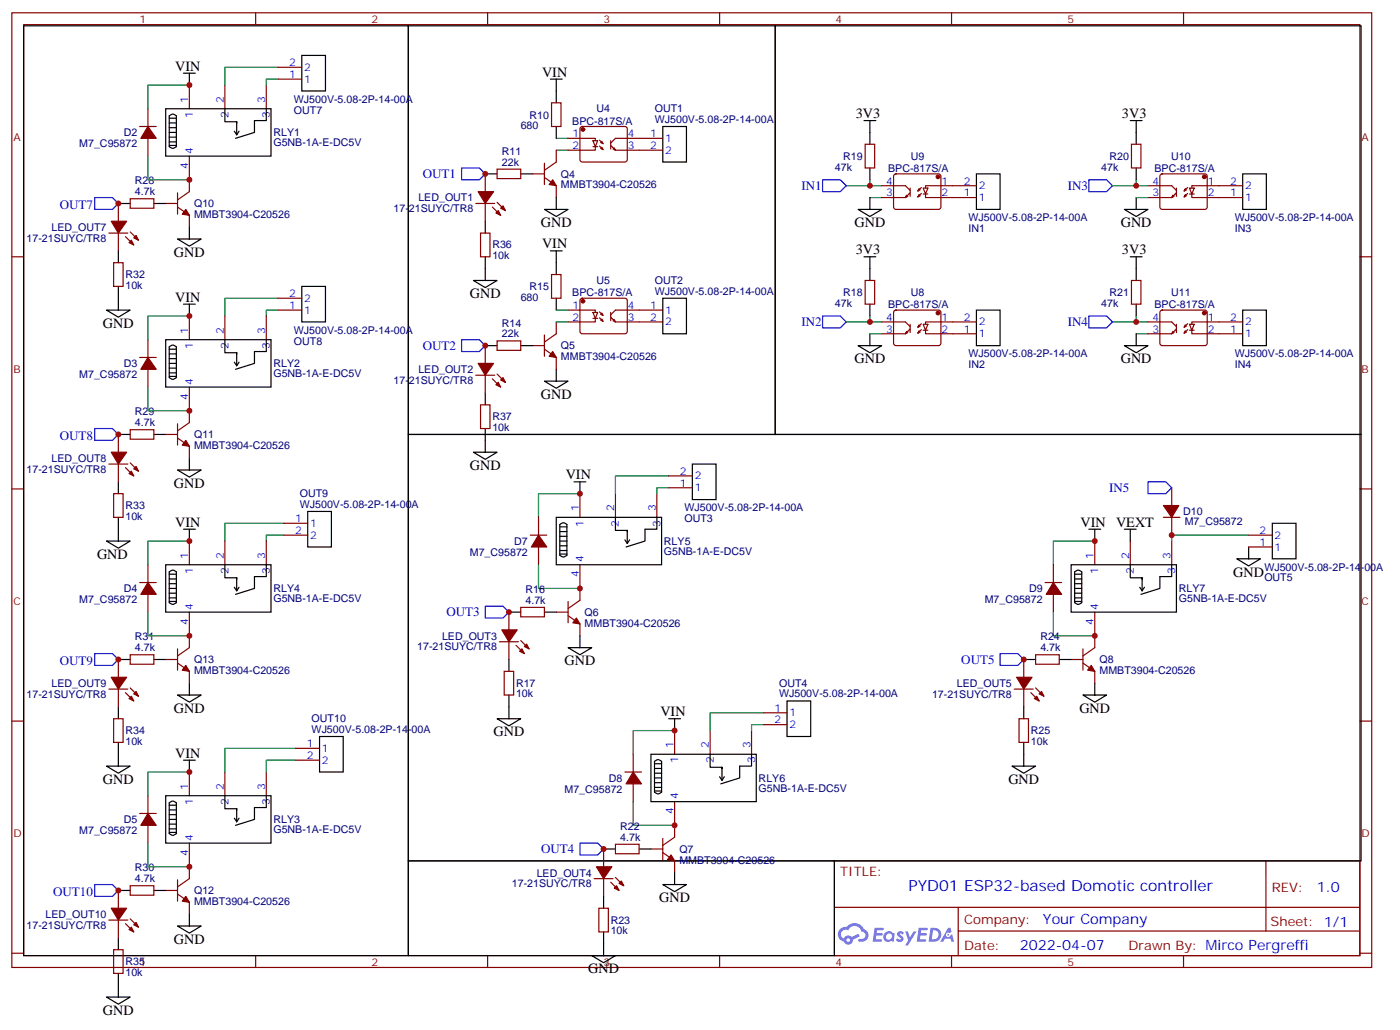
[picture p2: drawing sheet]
<svg xmlns="http://www.w3.org/2000/svg" width="417mm" height="307mm" viewBox="0 0 417 307" stroke-linecap="round" stroke-linejoin="round" font-family="sans-serif">
<g fill="none" stroke="#870000" stroke-width=".35">
<path d="M3.5 3.8h405.4v284.3h-405.4zM7.1 7.3h398.2v277.3h-398.2zM76.2 3.8v3.5M145.3 3.8v3.5M214.5 3.8v3.5M283.6 3.8v3.5M352.8 3.8v3.5M3.5 76.5h3.6M405.3 76.5h3.6M3.5 145.6h3.6M405.3 145.6h3.6M3.5 214.8h3.6"/>
<path d="M405.3 214.8h3.6M248.7 256.4h156.6v28.2h-156.6zM377.3 256.4v20.9M248.7 270.2h156.5M285.6 277.3h119.6M285.6 270.2v14.2M3.5 283.9h3.6M76.2 284.6v3.5M145.3 284.6v3.5M214.5 284.6v3.5M283.6 284.6v3.5M352.8 284.6v3.5"/>
<path d="M405.3 283.9h3.6"/>
</g>
<g fill="#5487ff">
<path d="M267.7 277.6a1.22 1.22 0 0 1 1.7 .2l-.4 .6a.47 .47 0 0 0-.3-.4 .47 .47 0 0 0-.5 .2l.1 .2a1.14 1.14 0 0 1 .8 1.8 1.14 1.14 0 0 1-1.9 0l-.2-.2 .5-.6 .7 .5a.29 .29 0 0 0 .3-.3 .29 .29 0 0 0-.2-.3 1.04 1.04 0 0 1-.6-1.7z"/>
<path d="M260.7 276.3h2.4l.3 .2-.2 .5-1.8 .1-.1 .8h1.5l.3 .4-.3 .4h-1.6l-.2 1.1h1.7l.2 .3-.2 .3-2.6 .1z"/>
<path d="M273.8 276.3h2.4l.3 .2-.1 .5-1.8 .1-.2 .8h1.6l.3 .4-.4 .4h-1.6l-.1 1.1h1.7l.2 .3-.2 .3-2.6 .1z"/>
<path d="M282.6 276.3h.7l.3 1.3-.6 .3a.69 .69 0 0 0-1 .3 .69 .69 0 0 0 .4 .9 .69 .69 0 0 0 .9-.6l.5-.2 .6 2.2h-.8l-.2-.9h-1.8l-.5 .9h-.8z"/>
<path d="M269.8 277.4h.8l.6 1.8 1.1-1.8h.9l-2.6 4.2h-.8l.9-1.5z"/>
<path d="M277.4 276.3l-.6 4.2h1.3a2.11 2.11 0 0 0 2.5-2.1 2.11 2.11 0 0 0-2.5-2.1zM278.1 277.1a1.39 1.39 0 0 1 1.7 1.4 1.39 1.39 0 0 1-1.8 1.3h-.3z"/>
<path d="M263.7 277.9a1.54 1.54 0 0 0-.1 2.2 1.54 1.54 0 0 0 2.2 .1l.6 .3 .3-2.3-.2-.3h-.4a1.49 1.49 0 0 0-2.4 0zM264 278.9a.94 .94 0 0 1 1.8 0 .94 .94 0 0 1-1.8 0z"/>
<path d="M250.4 276.7a2.18 2.18 0 0 0 1.1 3.7 1.44 1.44 0 0 0 1.6 .9 1.44 1.44 0 0 0 1.2-1.4l2-1.1-.5-.7-1.9 1a1.47 1.47 0 0 0-2.4 .4 1.39 1.39 0 0 1-.7-1.9 1.39 1.39 0 0 1 2-.5 2.12 2.12 0 0 1 2.2-1.3 2.12 2.12 0 0 1 1.9 1.7 1.14 1.14 0 0 1 1.1 1.4 1.14 1.14 0 0 1-1.7 .7 .43 .43 0 0 0-.5 .4 .43 .43 0 0 0 .4 .5 1.98 1.98 0 0 0 2.5-1.2 1.98 1.98 0 0 0-1.2-2.6 3.1 3.1 0 0 0-5.3-.6l-.9 .1zM252.3 280a.55 .55 0 0 1 1.1 0 .55 .55 0 0 1-1.1 0z"/>
<circle cx="282.6" cy="278.4" r=".26"/>
</g>
<g fill="none" stroke="#870000" stroke-width=".35">
<path d="M41.6 37.7h5M44.1 32.4v5.3M56.4 25.3v7.1M67 25.3v7.1M79.4 25.3v7.1M82.9 23.6h7.1M82.9 20h7.1M164.4 30.6h2.8v7.1h-2.8zM173.1 37.9l.5-.2h12.7l.5 .2 .2 .5-.1 9.4-.6 .5-13-.1-.4-.6v-9.2zM38.8 59.2h7.1v2.8h-7.1zM44.1 41.2v5.3M52.9 57.4v6.4"/>
<path d="M56.4 46.5v10.6l-3.5 2.4M144.6 51.8v5.3M148.2 50.4h7v2.8h-7zM158.7 51.8h3.6M162.3 52.8l3.5 2.5v3.5M162.3 48.6v6.4M165.8 44.7v3.6l-3.5 2.4M169.3 41.2h8.1v.7M176.7 41.9h1.5l-.8 1.8zM176.7 43.7h1.5M177.4 43.7v1h-8.1M178.7 41.7l1 1.1-.3-.7"/>
<path d="M178.7 43.5l1 1.1-.3-.7M179 42.4l.7 .4M179 44.2l.7 .4M182 43.3l1.4 1.4-.3-.7M182 41.9v2.5M182.7 44.4l.7 .3h14.2M197.6 41.2h-14.2l-1.4 1.4M257.9 43h2.8v7h-2.8zM262.8 55.3h7.1l1.4 1.4M266.6 52l.5-.2h12.7l.5 .2 .2 .5-.1 9.4-.6 .5-13-.1-.5-.6v-9.2zM270.6 58.5l-.7 .3h-7.1M271.3 57.4l-1.4 1.4 .3-.7"/>
<path d="M271.3 56v2.5M274.3 56.6l-.7 .3M274.3 58.3l-.7 .4M274.6 55.8l-1 1.1 .3-.7M274.6 57.6l-1 1.1 .3-.7M275.2 56h1.4l-.7 1.8zM275.2 57.8h1.4M275.9 57.8v1h15.1M291 55.3h-15.1v.7M337.3 43h2.8v7h-2.8zM342.2 55.3h7l1.5 1.4M346 52l.4-.2h12.7l.5 .2 .2 .5v9.4l-.7 .5-12.9-.1-.5-.6v-9.2z"/>
<path d="M350 58.5l-.8 .3h-7M350.7 57.4l-1.5 1.4 .4-.7M350.7 56v2.5M353.7 56.6l-.7 .3M353.7 58.3l-.7 .4M354 55.8l-1 1.1 .3-.7M354 57.6l-1 1.1 .3-.7M354.5 56h1.5l-.8 1.8zM354.5 57.8h1.5M355.2 57.8v1h15.2M370.4 55.3h-15.2v.7M32.5 69.4h5.6"/>
<path d="M33.9 78.2h2.8v7.1h-2.8zM35.3 60.6v5.3M35.3 69.4v5.3M37.4 70.5l2.5 2.5M38.8 69.1l2.5 2.4M49.4 60.6h3.5M52.9 61.7l3.5 2.4v3.6M141.8 60.6h5.7M143.2 69.4h2.8v7.1h-2.8zM144.6 60.6v5.3M146.8 61.7l2.4 2.4M148.2 60.3l2.4 2.4"/>
<path d="M56.4 94.1v7.1M67 94.1v7.1M79.4 94.1v7.1M82.9 92.4h7.1M82.9 88.8h7.1M162.3 99.8v6.3M164.4 81.8h2.8v7h-2.8zM165.8 95.9v3.5l-3.5 2.5M169.3 92.4h8.1v.7M173.1 89l.5-.2h12.7l.5 .2 .2 .5-.1 9.5-.6 .4-13-.1-.4-.6v-9.2zM176.7 93.1h1.5l-.8 1.7zM176.7 94.8h1.5"/>
<path d="M177.4 94.8v1.1h-8.1M178.7 92.9l1 1-.3-.7M178.7 94.7l1 1-.3-.7M179 93.6l.7 .3M179 95.4l.7 .3M182 94.5l1.4 1.4-.3-.7M182 93.1v2.4M182.7 95.5l.7 .4h14.2M197.6 92.4h-14.2l-1.4 1.4M257.9 83.5h2.8v7.1h-2.8zM262.8 95.9h7.1l1.4 1.4M266.6 92.6l.5-.2h12.7l.5 .2 .2 .5-.1 9.4-.6 .4h-13l-.5-.7v-9.1z"/>
<path d="M270.6 99.1l-.7 .3h-7.1M271.3 98l-1.4 1.4 .3-.7M271.3 96.6v2.5M274.3 97.1l-.7 .4M274.3 98.9l-.7 .3M274.6 96.4l-1 1.1 .3-.7M274.6 98.2l-1 1 .3-.7M275.2 96.6h1.4l-.7 1.8zM275.2 98.4h1.4M275.9 98.4v1h15.1M291 95.9h-15.1v.7M337.3 83.5h2.8v7.1h-2.8z"/>
<path d="M342.2 95.9h7l1.5 1.4M346 92.6l.4-.2h12.7l.5 .2 .2 .5v9.4l-.7 .4h-12.9l-.5-.7v-9.1zM350 99.1l-.8 .3h-7M350.7 98l-1.5 1.4 .4-.7M350.7 96.6v2.5M353.7 97.1l-.7 .4M353.7 98.9l-.7 .3M354 96.4l-1 1.1 .3-.7M354 98.2l-1 1 .3-.7M354.5 96.6h1.5l-.8 1.8zM354.5 98.4h1.5M355.2 98.4v1h15.2"/>
<path d="M370.4 95.9h-15.2v.7M41.6 106.5h5M44.1 101.2v5.3M44.1 110v5.3M56.4 115.3v10.6l-3.5 2.4M141.8 111.8h5.7M144.6 102.9v5.3M144.6 111.8v5.3M146.8 112.8l2.4 2.5M148.2 101.5h7v2.9h-7zM148.2 111.4l2.4 2.5M158.7 102.9h3.6"/>
<path d="M162.3 104l3.5 2.5v3.5M32.5 138.2h5.6M35.3 129.4v5.3M35.3 138.2v5.3M37.4 139.3l2.5 2.4M38.8 128h7.1v2.8h-7.1zM38.8 137.9l2.5 2.4M49.4 129.4h3.5M52.9 130.5l3.5 2.4v3.6M52.9 126.2v6.4M143.2 120.6h2.8v7h-2.8zM33.9 147h2.8v7.1h-2.8z"/>
<path d="M84.7 159.4h7M84.7 155.9h7M158 159.4h5M160.5 154.1v5.3M172.9 147v7.1M183.4 147v7.1M195.8 147v7.1M199.3 145.3h7.1M199.3 141.7h7.1M346.8 154.1h4.9M349.2 145.3v5.3M349.2 154.1v5.3"/>
<path d="M372.2 159.4h7M41.6 173.5h5M44.1 168.2v5.3M44.1 177v5.3M56.4 161.1v7.1M67 161.1v7.1M79.4 161.1v7.1M160.5 162.9v5.3M169.3 179.1v6.4M172.9 168.2v10.6l-3.6 2.5M311.5 173.5h4.9M314 168.2v5.3"/>
<path d="M314 177v5.3M326.3 161.1v7.1M336.9 161.1v7.1M349.2 161.1v7.1M372.2 162.9h7M35.3 196.4v5.3M38.8 195h7.1v2.8h-7.1zM49.4 196.4h3.5M52.9 197.5l3.5 2.5v3.5M52.9 193.3v6.3M56.4 182.3v10.6l-3.5 2.5M148.9 191.1h5.6"/>
<path d="M150.3 200h2.8v7h-2.8zM151.7 182.3v5.3M151.7 191.1v5.3M153.8 192.2l2.5 2.5M155.2 180.9h7.1v2.8h-7.1zM155.2 190.8l2.5 2.5M165.8 182.3h3.5M169.3 183.4l3.6 2.4v3.6M305.2 196.4v5.3M308.7 195h7v2.8h-7zM319.3 196.4h3.5M322.8 197.5l3.5 2.5v3.5"/>
<path d="M322.8 193.3v6.3M326.3 182.3v10.6l-3.5 2.5M32.5 205.2h5.6M33.9 214.1h2.8v7h-2.8zM35.3 205.2v5.3M37.4 206.3l2.5 2.5M38.8 204.9l2.5 2.5M201.1 217.6v7M211.7 217.6v7M224 217.6v7M227.5 212.3h7.1M227.5 215.8h7.1"/>
<path d="M302.3 205.2h5.7M303.7 214.1h2.9v7h-2.9zM305.2 205.2v5.3M307.3 206.3l2.4 2.5M308.7 204.9l2.4 2.5M44.1 237v5.3M56.4 229.9v7.1M67 229.9v7.1M79.4 229.9v7.1M88.2 222.9h7M88.2 226.4h7M186.3 229.9h4.9"/>
<path d="M188.7 224.6v5.3M188.7 233.5v5.3M201.1 238.8v10.5l-3.5 2.5M41.6 242.3h5M44.1 245.8v5.3M56.4 251.1v10.6l-3.5 2.5M179.9 252.9v5.3M183.4 251.5h7.1v2.8h-7.1zM194 252.9h3.6M197.6 253.9l3.5 2.5v3.5M197.6 249.7v6.3M32.5 274h5.6"/>
<path d="M35.3 265.2v5.3M35.3 274v5.3M37.4 275.1l2.5 2.5M38.8 263.8h7.1v2.8h-7.1zM38.8 273.7l2.5 2.5M49.4 265.2h3.5M52.9 266.3l3.5 2.4v3.6M52.9 262v6.4M177.1 261.7h5.6M178.5 270.5h2.8v7.1h-2.8zM179.9 261.7v5.3M182 262.7l2.5 2.5"/>
<path d="M183.4 261.3l2.5 2.5M33.9 282.9h2.8v7h-2.8z"/>
</g>
<g fill="#870000" stroke="#870000" stroke-width=".35">
<path d="M164.7 104.7l1.1 1.8-2.1-.4z"/>
<path d="M164.7 53.6l1.1 1.7-2.1-.3z"/>
<path d="M55.4 62.4l1 1.7-2.1-.3z"/>
<path d="M55.4 131.2l1 1.7-2.1-.3z"/>
<path d="M55.4 267l1 1.7-2.1-.3z"/>
<path d="M55.4 198.2l1 1.8-2.1-.4z"/>
<path d="M39.2 71.5l.7 1.5-1.4-.8z"/>
<path d="M39.9 70.8l.7-.7 .7 1.4z"/>
<path d="M33.2 65.9h4.5l-2.4 3.5z"/>
<path d="M38.5 141l.7-.7 .7 1.4z"/>
<path d="M39.9 139.6l.7-.7 .7 1.4z"/>
<path d="M33.2 134.7h4.5l-2.4 3.5z"/>
<path d="M38.5 208.1l.7-.7 .7 1.4z"/>
<path d="M39.9 206.7l.7-.7 .7 1.4z"/>
<path d="M33.2 201.7h4.5l-2.4 3.5z"/>
<path d="M38.5 276.9l.7-.7 .7 1.4z"/>
<path d="M39.9 275.4l.7-.7 .7 1.5z"/>
<path d="M33.2 270.5h4.5l-2.4 3.5z"/>
<path d="M147.8 63.4l.7-.7 .7 1.4z"/>
<path d="M149.9 61.3l.7 1.4-1.4-.7z"/>
<path d="M142.5 57.1h4.6l-2.5 3.5z"/>
<path d="M147.8 114.6l.7-.7 .7 1.4z"/>
<path d="M149.2 113.2l.7-.7 .7 1.4z"/>
<path d="M142.5 108.2h4.6l-2.5 3.6z"/>
<path d="M44.1 37.7l2.5 3.5h-4.6z"/>
<path d="M44.1 106.5l2.5 3.5h-4.6z"/>
<path d="M44.1 173.5l2.5 3.5h-4.6z"/>
<path d="M44.1 242.3l2.5 3.5h-4.6z"/>
<path d="M160.5 159.4l2.5 3.5h-4.6z"/>
<path d="M171.8 184.1l1.1 1.7-2.2-.3z"/>
<path d="M154.9 194l.7-.7 .7 1.4z"/>
<path d="M157 191.8l.7 1.5-1.4-.8z"/>
<path d="M149.6 187.6h4.6l-2.5 3.5z"/>
<path d="M188.7 229.9l2.5 3.6h-4.6z"/>
<path d="M200 254.6l1.1 1.8-2.1-.4z"/>
<path d="M183.1 264.5l.7-.7 .7 1.4z"/>
<path d="M184.5 263.1l.7-.7 .7 1.4z"/>
<path d="M177.8 258.2h4.6l-2.5 3.5z"/>
<path d="M314 173.5l2.4 3.5h-4.5z"/>
<path d="M325.3 198.2l1 1.8-2.1-.4z"/>
<path d="M308.3 208.1l.7-.7 .7 1.4z"/>
<path d="M310.4 206l.7 1.4-1.4-.7z"/>
<path d="M303 201.7h4.6l-2.4 3.5z"/>
<path d="M346.8 150.6h4.6l-2.2 3.5z"/>
<circle cx="173.7" cy="89.7" r=".53"/>
<circle cx="173.7" cy="38.6" r=".53"/>
<circle cx="279.6" cy="93.2" r=".53"/>
<circle cx="279.6" cy="52.7" r=".53"/>
<circle cx="359" cy="52.7" r=".53"/>
<circle cx="359" cy="93.2" r=".53"/>
</g>
<g fill="none" stroke="#000" stroke-width=".35">
<path d="M7.1 7.7h114.6v276.9h-114.6zM90 16.5h7v10.6h-7zM121.7 7.7h109.4v121.7h-109.4zM231.1 7.7h174.6v121.7h-174.6zM49.4 32.4h31.4v14.1h-31.4zM50.4 34.5a1.34 1.34 0 0 1 2.2 0v9.2a1.34 1.34 0 0 1-2.2 0zM50.4 35.2h2.2M50.4 36.6h2.2M50.4 38h2.2M50.4 39.4h2.2M54.7 21.8h3.5M56.4 21.8v3.5"/>
<path d="M67 32.4v3.9h3.6M69.8 39.1l.8 1M70.6 36.6v-.3v3.8M71.3 39.1l-.7 1M79.4 32.4v3.5h-3.6v3.5l-5.6 1.8M164 23.6h3.6M165.8 23.6v7M165.8 37.7v3.5M197.6 37.7h7v10.6h-7zM257.5 35.9h3.6M259.3 35.9v7.1M336.9 35.9h3.5"/>
<path d="M338.7 35.9v7.1M50.4 40.9h2.2M50.4 42.3h2.2M50.4 43.3h2.2M144.6 51.8h3.6M155.2 51.8h3.5M165.8 58.8v3.6M259.3 50v3.6M259.3 58.8v3.6M291 51.8h7.1v10.6h-7.1zM338.7 50v3.6M338.7 58.8v3.6"/>
<path d="M370.4 51.8h7.1v10.6h-7.1zM35.3 60.6h3.5M35.3 74.7v3.5M45.9 60.6h3.5M52.9 71.2h7.1l-3.6 2.1zM56.4 67.7v3.5M144.6 65.9v3.5M144.6 76.5v7M162.3 62.4h7l-3.5 2.1zM164 74.7h3.6M165.8 74.7v7.1M255.8 62.4h7l-3.5 2.1z"/>
<path d="M257.5 76.5h3.6M259.3 76.5v7M335.1 62.4h7.1l-3.5 2.1zM336.9 76.5h3.5M338.7 76.5v7M31.7 92.4h7.1l-3.5 2.1zM35.3 85.3v7.1M54.7 90.6h3.5M56.4 90.6v3.5M90 85.3h7v10.6h-7zM141.1 83.5h7.1l-3.6 2.2zM165.8 88.8v3.6"/>
<path d="M197.6 88.8h7v10.6h-7zM259.3 90.6v3.5M259.3 99.4v3.5M291 92.4h7.1v10.5h-7.1zM338.7 90.6v3.5M338.7 99.4v3.5M370.4 92.4h7.1v10.5h-7.1zM49.4 101.2h31.4v14.1h-31.4zM50.4 103.3a1.34 1.34 0 0 1 2.2 0v9.2a1.34 1.34 0 0 1-2.2 0zM50.4 104h2.2M50.4 105.4h2.2M50.4 106.8h2.2"/>
<path d="M50.4 108.2h2.2M50.4 109.6h2.2M50.4 111.1h2.2M50.4 112.1h2.2M67 101.2v3.9h3.6M69.8 107.9l.8 1M70.6 105.4v-.3v3.8M71.3 107.9l-.7 1M79.4 101.2v3.5h-3.6v3.5l-5.6 1.8M144.6 102.9h3.6M144.6 117.1v3.5M155.2 102.9h3.5"/>
<path d="M162.3 113.5h7l-3.5 2.1zM165.8 110v3.5M255.8 102.9h7l-3.5 2.2zM335.1 102.9h7.1l-3.5 2.2zM35.3 129.4h3.5M45.9 129.4h3.5M52.9 140h7.1l-3.6 2.1zM56.4 136.5v3.5M121.7 129.4h284v127h-284zM141.1 134.7h7.1l-3.6 2.1zM144.6 127.6v7.1M206.4 138.2h7v10.6h-7z"/>
<path d="M35.3 143.5v3.5M35.3 154.1v7M54.7 157.6h3.5M56.4 157.6v3.5M91.7 152.3h7.1v10.6h-7.1zM165.8 154.1h31.4v14.1h-31.4zM166.9 156.2a1.34 1.34 0 0 1 2.1 0v9.2a1.34 1.34 0 0 1-2.1 0zM166.9 156.9h2.1M166.9 158.3h2.1M166.9 159.7h2.1M171.1 143.5h3.5M172.9 143.5v3.5"/>
<path d="M183.4 154.1v3.9h3.6M187 158.3v-.3v3.9M195.8 154.1v3.5h-3.5v3.5l-5.7 1.8M324.6 157.6h3.5M326.3 157.6v3.5M335.1 157.6h3.6M336.9 157.6v3.5M379.2 155.9h7.1v10.5h-7.1zM31.7 161.1h7.1l-3.5 2.2zM49.4 168.2h31.4v14.1h-31.4zM50.4 170.3a1.34 1.34 0 0 1 2.2 0v9.2a1.34 1.34 0 0 1-2.2 0zM50.4 171h2.2"/>
<path d="M50.4 172.4h2.2M50.4 173.8h2.2M50.4 175.3h2.2M50.4 176.7h2.2M50.4 178.1h2.2M50.4 179.1h2.2M67 168.2v3.9h3.6M69.8 174.9l.8 1.1M70.6 172.4v-.3v3.9M71.3 174.9l-.7 1.1M79.4 168.2v3.5h-3.6v3.6l-5.6 1.7M166.9 161.1h2.1"/>
<path d="M166.9 162.6h2.1M166.9 164h2.1M166.9 165h2.1M186.3 160.8l.7 1.1M187.7 160.8l-.7 1.1M319.3 168.2h31.4v14.1h-31.4zM320.3 170.3a1.34 1.34 0 0 1 2.1 0v9.2a1.34 1.34 0 0 1-2.1 0zM320.3 171h2.1M320.3 172.4h2.1M320.3 173.8h2.1M320.3 175.3h2.1M320.3 176.7h2.1"/>
<path d="M320.3 178.1h2.1M320.3 179.1h2.1M336.9 168.2v3.9h3.5M339.7 174.9l.7 1.1M340.4 172.4v-.3v3.9M341.1 174.9l-.7 1.1M349.2 168.2v3.5h-3.5v3.6l-5.6 1.7M368.7 166.4h7l-3.5 2.2zM372.2 162.9v3.5M35.3 196.4h3.5M45.9 196.4h3.5M151.7 182.3h3.5"/>
<path d="M151.7 196.4v3.6M162.3 182.3h3.5M169.3 192.9h7.1l-3.5 2.1zM172.9 189.4v3.5M305.2 196.4h3.5M315.7 196.4h3.6M35.3 210.5v3.6M52.9 207h7.1l-3.6 2.1zM56.4 203.5v3.5M95.2 219.4h7.1v10.5h-7.1zM148.2 214.1h7l-3.5 2.1zM151.7 207v7.1"/>
<path d="M199.3 214.1h3.5M201.1 214.1v3.5M234.6 208.8h7.1v10.6h-7.1zM305.2 210.5v3.6M322.8 207h7l-3.5 2.1zM326.3 203.5v3.5M31.7 228.2h7.1l-3.5 2.1zM35.3 221.1v7.1M49.4 237h31.4v14.1h-31.4zM50.4 239.1a1.34 1.34 0 0 1 2.2 0v9.2a1.34 1.34 0 0 1-2.2 0zM50.4 239.8h2.2M54.7 226.4h3.5"/>
<path d="M56.4 226.4v3.5M67 237v3.9h3.6M79.4 237v3.5h-3.6v3.6l-5.6 1.7M194 224.6h31.4v14.2h-31.4zM195.1 226.8a1.34 1.34 0 0 1 2.1 0v9.1a1.34 1.34 0 0 1-2.1 0zM195.1 227.5h2.1M195.1 228.9h2.1M195.1 230.3h2.1M195.1 231.7h2.1M195.1 233.1h2.1M195.1 234.5h2.1M195.1 235.6h2.1"/>
<path d="M211.7 224.6v3.9h3.5M214.5 231.4l.7 1M215.2 228.9v-.4v3.9M215.9 231.4l-.7 1M224 224.6v3.6h-3.5v3.5l-5.7 1.8M301.6 228.2h7.1l-3.5 2.1zM305.2 221.1v7.1M50.4 241.2h2.2M50.4 242.6h2.2M50.4 244.1h2.2M50.4 245.5h2.2M50.4 246.9h2.2"/>
<path d="M50.4 247.9h2.2M69.8 243.7l.8 1.1M70.6 241.2v-.3v3.9M71.3 243.7l-.7 1.1M121.7 256.4h127v28.2h-127zM179.9 252.9h3.5M190.5 252.9h3.5M201.1 259.9v3.6M35.3 265.2h3.5M35.3 279.3v3.6M45.9 265.2h3.5M52.9 275.8h7.1l-3.6 2.1z"/>
<path d="M56.4 272.3v3.5M179.9 267v3.5M179.9 277.6v7M197.6 263.5h7l-3.5 2.1zM31.7 297h7.1l-3.5 2.1zM35.3 289.9v7.1M176.4 284.6h7l-3.5 2.1z"/>
</g>
<g fill="none" stroke="#008700" stroke-width=".35">
<path d="M56.4 25.3h-12.3v7.1M82.9 23.6h-3.5v1.7M82.9 20h-15.9v5.3M44.1 46.5v7.1h12.3M165.8 41.2h3.5M165.8 44.7h3.5M252.2 55.3h10.6M259.3 53.6v1.7M259.3 58.8h3.5M331.6 55.3h10.6M338.7 58.8h3.5M338.7 53.6v1.7"/>
<path d="M56.4 94.1h-12.3v7.1M82.9 88.8h-15.9v5.3M82.9 92.4h-3.5v1.7M165.8 95.9h3.5M165.8 92.4h3.5M252.2 95.9h10.6M259.3 99.4h3.5M259.3 94.1v1.8M331.6 95.9h10.6M338.7 99.4h3.5M338.7 94.1v1.8M44.1 115.3v7h12.3"/>
<path d="M84.7 155.9h-17.7v5.2M84.7 159.4h-5.3v1.7M172.9 147h-12.4v7.1M199.3 145.3h-3.5v1.7M199.3 141.7h-15.9v5.3M372.2 159.4h-23v1.7M56.4 161.1h-12.3v7.1M160.5 168.2v7.1h12.4M326.3 161.1h-12.3v7.1M44.1 182.3v7.1h12.3M314 182.3v7.1h12.3M201.1 217.6h-12.4v7"/>
<path d="M227.5 215.8h-3.5v1.8M227.5 212.3h-15.8v5.3M56.4 229.9h-12.3v7.1M88.2 226.4h-8.8v3.5M88.2 222.9h-21.2v7M188.7 238.8v7h12.4M44.1 251.1v7.1h12.3"/>
</g>
<g fill="none" stroke="#00f" stroke-width=".35">
<path d="M28.2 58.8h5.3l1.8 1.8-1.8 1.8h-5.3zM137.6 50h5.3l1.7 1.8-1.7 1.8h-5.3zM245.2 53.6h5.3l1.7 1.7-1.7 1.8h-5.3zM324.6 53.6h5.2l1.8 1.7-1.8 1.8h-5.2zM245.2 94.1h5.3l1.7 1.8-1.7 1.7h-5.3zM324.6 94.1h5.2l1.8 1.8-1.8 1.7h-5.2zM137.6 101.2h5.3l1.7 1.7-1.7 1.8h-5.3zM28.2 127.6h5.3l1.8 1.8-1.8 1.8h-5.3zM342.2 143.5h5.3l1.7 1.8-1.7 1.7h-5.3zM28.2 194.7h5.3l1.8 1.7-1.8 1.8h-5.3zM144.6 180.6h5.3l1.8 1.7-1.8 1.8h-5.3zM298.1 194.7h5.3l1.8 1.7-1.8 1.8h-5.3z"/>
<path d="M172.9 251.1h5.3l1.7 1.8-1.7 1.7h-5.3zM28.2 263.5h5.3l1.8 1.7-1.8 1.8h-5.3z"/>
</g>
<g fill="#c00">
<circle cx="259.3" cy="95.9" r=".88"/>
<circle cx="259.3" cy="55.3" r=".88"/>
<circle cx="338.7" cy="55.3" r=".88"/>
<circle cx="338.7" cy="95.9" r=".88"/>
<circle cx="35.3" cy="196.4" r=".88"/>
<circle cx="35.3" cy="129.4" r=".88"/>
<circle cx="35.3" cy="60.6" r=".88"/>
<circle cx="35.3" cy="265.2" r=".88"/>
<circle cx="144.6" cy="51.8" r=".88"/>
<circle cx="144.6" cy="102.9" r=".88"/>
<circle cx="56.4" cy="25.3" r=".88"/>
<circle cx="56.4" cy="53.6" r=".88"/>
<circle cx="56.4" cy="229.9" r=".88"/>
<circle cx="56.4" cy="258.2" r=".88"/>
<circle cx="56.4" cy="189.4" r=".88"/>
<circle cx="56.4" cy="161.1" r=".88"/>
<circle cx="56.4" cy="122.3" r=".88"/>
<circle cx="56.4" cy="94.1" r=".88"/>
<circle cx="151.7" cy="182.3" r=".88"/>
<circle cx="172.9" cy="175.3" r=".88"/>
<circle cx="172.9" cy="147" r=".88"/>
<circle cx="201.1" cy="217.6" r=".88"/>
<circle cx="201.1" cy="245.8" r=".88"/>
<circle cx="179.9" cy="252.9" r=".88"/>
<circle cx="326.3" cy="161.1" r=".88"/>
<circle cx="326.3" cy="189.4" r=".88"/>
<circle cx="305.2" cy="196.4" r=".88"/>
<circle cx="349.3" cy="159.4" r=".88"/>
</g>
<text font-size="4.6" fill="#00f" x="270.8" y="265.4">PYD01 ESP32-based Domotic controller</text>
<g font-size="4.2">
<text x="52.2" y="21.1">VIN</text>
<text x="161.6" y="22.9">VIN</text>
<text x="255.1" y="35.2">3V3</text>
<text x="334.4" y="35.2">3V3</text>
<text x="161.2" y="67.7">GND</text>
<text x="254.7" y="67.7">GND</text>
<text x="334.1" y="67.7">GND</text>
<text x="51.9" y="76.5">GND</text>
<text x="161.6" y="74">VIN</text>
<text x="255.1" y="75.8">3V3</text>
<text x="334.4" y="75.8">3V3</text>
<text x="52.2" y="89.9">VIN</text>
<text x="140.1" y="88.8">GND</text>
<text x="30.7" y="97.6">GND</text>
<text x="254.7" y="108.2">GND</text>
<text x="334.1" y="108.2">GND</text>
<text x="161.2" y="118.8">GND</text>
<text x="140.1" y="140">GND</text>
<text x="168.6" y="142.8">VIN</text>
<text x="51.9" y="145.3">GND</text>
<text x="52.2" y="156.9">VIN</text>
<text x="322.1" y="156.9">VIN</text>
<text x="332.7" y="156.9">VEXT</text>
<text x="28.9" y="166.4">GND</text>
<text x="367.6" y="171.7">GND</text>
<text x="168.3" y="198.2">GND</text>
<text x="51.9" y="212.3">GND</text>
<text x="196.8" y="213.4">VIN</text>
<text x="321.7" y="212.3">GND</text>
<text x="147.1" y="219.4">GND</text>
<text x="52.2" y="225.7">VIN</text>
<text x="30.7" y="233.5">GND</text>
<text x="300.6" y="233.5">GND</text>
<text x="196.5" y="268.7">GND</text>
<text x="51.9" y="281.1">GND</text>
<text x="175.3" y="289.9">GND</text>
<text x="30.7" y="302.3">GND</text>
</g>
<g font-size="4.2" fill="#00f">
<text x="392.5" y="265.7">1.0</text>
<text x="310.9" y="275.2">Your Company</text>
<text x="304" y="283">2022-04-07</text>
</g>
<g font-size="3.9" fill="#00f">
<text x="126" y="53">OUT1</text>
<text x="238.9" y="56.6">IN1</text>
<text x="318.3" y="56.6">IN3</text>
<text x="17.8" y="62.4">OUT7</text>
<text x="238.9" y="97.1">IN2</text>
<text x="318.3" y="97.1">IN4</text>
<text x="126" y="104.2">OUT2</text>
<text x="17.8" y="131.2">OUT8</text>
<text x="330.6" y="146.5">IN5</text>
<text x="133.1" y="183.6">OUT3</text>
<text x="286.5" y="197.7">OUT5</text>
<text x="17.8" y="198.2">OUT9</text>
<text x="161.3" y="254.1">OUT4</text>
<text x="15.9" y="267">OUT10</text>
</g>
<g font-size="3.9" fill="#800">
<text x="250.5" y="261">TITLE:</text>
<text x="379.1" y="265.7">REV:</text>
<text x="287.4" y="275.2">Company:</text>
<text x="378.7" y="275.8">Sheet: 1/1</text>
<text x="287.4" y="282.9">Date:</text>
<text x="336.4" y="282.9">Drawn By: Mirco Pergreffi</text>
</g>
<g font-size="3.2" fill="#800">
<text x="41.6" y="6.8">1</text>
<text x="110.8" y="6.8">2</text>
<text x="179.9" y="6.8">3</text>
<text x="249.1" y="6.8">4</text>
<text x="318.2" y="6.8">5</text>
<text x="4.1" y="41.9">A</text>
<text x="405.9" y="41.9">A</text>
<text x="4.1" y="111.1">B</text>
<text x="405.9" y="111.1">B</text>
<text x="4.1" y="180.2">C</text>
<text x="405.9" y="180.2">C</text>
<text x="4.1" y="249.3">D</text>
<text x="405.9" y="249.3">D</text>
<text x="41.6" y="287.6">1</text>
<text x="110.8" y="287.6">2</text>
<text x="179.9" y="287.6">3</text>
<text x="249.1" y="287.6">4</text>
<text x="318.2" y="287.6">5</text>
</g>
<g font-size="3.2" fill="#00f">
<text x="86.2" y="23.2">1</text>
<text x="86.2" y="19.7">2</text>
<text x="90.7" y="21.1">2</text>
<text x="90.7" y="24.6">1</text>
<text x="56.1" y="30.6" transform="rotate(-90 56.1 30.6)">1</text>
<text x="57.5" y="35.1" transform="rotate(-90 57.5 35.1)">1</text>
<text x="66.7" y="30.6" transform="rotate(-90 66.7 30.6)">2</text>
<text x="68.1" y="35.1" transform="rotate(-90 68.1 35.1)">2</text>
<text x="79" y="30.6" transform="rotate(-90 79 30.6)">3</text>
<text x="80.4" y="35.1" transform="rotate(-90 80.4 35.1)">3</text>
<text x="170.7" y="40.9">1</text>
<text x="187.1" y="40.9">4</text>
<text x="193.8" y="40.9">1</text>
<text x="57.5" y="45.8" transform="rotate(-90 57.5 45.8)">4</text>
<text x="170.7" y="44.4">2</text>
<text x="187.1" y="44.4">3</text>
<text x="193.8" y="44.4">2</text>
<text x="198.3" y="42.3">1</text>
<text x="198.3" y="45.8">2</text>
<text x="56.1" y="50.3" transform="rotate(-90 56.1 50.3)">4</text>
<text x="264.2" y="58.5">3</text>
<text x="264.2" y="55">4</text>
<text x="280.6" y="55">1</text>
<text x="280.6" y="58.5">2</text>
<text x="287.3" y="58.5">1</text>
<text x="287.3" y="55">2</text>
<text x="291.7" y="59.9">1</text>
<text x="291.7" y="56.4">2</text>
<text x="343.5" y="58.5">3</text>
<text x="343.5" y="55">4</text>
<text x="360" y="55">1</text>
<text x="360" y="58.5">2</text>
<text x="366.6" y="58.5">1</text>
<text x="366.6" y="55">2</text>
<text x="371.1" y="59.9">1</text>
<text x="371.1" y="56.4">2</text>
<text x="86.2" y="88.5">2</text>
<text x="90.7" y="89.9">2</text>
<text x="86.2" y="92">1</text>
<text x="90.7" y="93.4">1</text>
<text x="170.7" y="92">1</text>
<text x="170.7" y="95.5">2</text>
<text x="187.1" y="95.5">3</text>
<text x="187.1" y="92">4</text>
<text x="193.8" y="92">1</text>
<text x="193.8" y="95.5">2</text>
<text x="198.3" y="93.4">1</text>
<text x="264.2" y="95.5">4</text>
<text x="280.6" y="95.5">1</text>
<text x="287.3" y="95.5">2</text>
<text x="343.5" y="95.5">4</text>
<text x="360" y="95.5">1</text>
<text x="366.6" y="95.5">2</text>
<text x="56.1" y="99.4" transform="rotate(-90 56.1 99.4)">1</text>
<text x="66.7" y="99.4" transform="rotate(-90 66.7 99.4)">2</text>
<text x="79" y="99.4" transform="rotate(-90 79 99.4)">3</text>
<text x="198.3" y="96.9">2</text>
<text x="264.2" y="99.1">3</text>
<text x="280.6" y="99.1">2</text>
<text x="287.3" y="99.1">1</text>
<text x="291.7" y="100.5">1</text>
<text x="291.7" y="96.9">2</text>
<text x="343.5" y="99.1">3</text>
<text x="360" y="99.1">2</text>
<text x="366.6" y="99.1">1</text>
<text x="371.1" y="100.5">1</text>
<text x="371.1" y="96.9">2</text>
<text x="57.5" y="103.9" transform="rotate(-90 57.5 103.9)">1</text>
<text x="68.1" y="103.9" transform="rotate(-90 68.1 103.9)">2</text>
<text x="80.4" y="103.9" transform="rotate(-90 80.4 103.9)">3</text>
<text x="56.1" y="119.1" transform="rotate(-90 56.1 119.1)">4</text>
<text x="57.5" y="114.6" transform="rotate(-90 57.5 114.6)">4</text>
<text x="202.6" y="141.4">2</text>
<text x="207.1" y="142.8">2</text>
<text x="202.6" y="144.9">1</text>
<text x="207.1" y="146.3">1</text>
<text x="87.9" y="155.5">1</text>
<text x="172.5" y="152.3" transform="rotate(-90 172.5 152.3)">1</text>
<text x="183.1" y="152.3" transform="rotate(-90 183.1 152.3)">2</text>
<text x="195.4" y="152.3" transform="rotate(-90 195.4 152.3)">3</text>
<text x="87.9" y="159">2</text>
<text x="92.4" y="156.9">1</text>
<text x="92.4" y="160.4">2</text>
<text x="173.9" y="156.8" transform="rotate(-90 173.9 156.8)">1</text>
<text x="184.5" y="156.8" transform="rotate(-90 184.5 156.8)">2</text>
<text x="196.8" y="156.8" transform="rotate(-90 196.8 156.8)">3</text>
<text x="375.5" y="159">2</text>
<text x="379.9" y="160.4">2</text>
<text x="56.1" y="166.4" transform="rotate(-90 56.1 166.4)">1</text>
<text x="66.7" y="166.4" transform="rotate(-90 66.7 166.4)">2</text>
<text x="79" y="166.4" transform="rotate(-90 79 166.4)">3</text>
<text x="173.9" y="167.5" transform="rotate(-90 173.9 167.5)">4</text>
<text x="326" y="166.4" transform="rotate(-90 326 166.4)">1</text>
<text x="336.5" y="166.4" transform="rotate(-90 336.5 166.4)">2</text>
<text x="348.9" y="166.4" transform="rotate(-90 348.9 166.4)">3</text>
<text x="375.5" y="162.6">1</text>
<text x="379.9" y="164">1</text>
<text x="57.5" y="170.9" transform="rotate(-90 57.5 170.9)">1</text>
<text x="68.1" y="170.9" transform="rotate(-90 68.1 170.9)">2</text>
<text x="80.4" y="170.9" transform="rotate(-90 80.4 170.9)">3</text>
<text x="172.5" y="172" transform="rotate(-90 172.5 172)">4</text>
<text x="327.4" y="170.9" transform="rotate(-90 327.4 170.9)">1</text>
<text x="338" y="170.9" transform="rotate(-90 338 170.9)">2</text>
<text x="350.3" y="170.9" transform="rotate(-90 350.3 170.9)">3</text>
<text x="57.5" y="181.6" transform="rotate(-90 57.5 181.6)">4</text>
<text x="327.4" y="181.6" transform="rotate(-90 327.4 181.6)">4</text>
<text x="56.1" y="186.1" transform="rotate(-90 56.1 186.1)">4</text>
<text x="326" y="186.1" transform="rotate(-90 326 186.1)">4</text>
<text x="230.8" y="211.9">1</text>
<text x="230.8" y="215.5">2</text>
<text x="235.3" y="213.4">1</text>
<text x="235.3" y="216.9">2</text>
<text x="91.5" y="222.5">1</text>
<text x="91.5" y="226.1">2</text>
<text x="96" y="223.9">1</text>
<text x="96" y="227.5">2</text>
<text x="200.7" y="222.9" transform="rotate(-90 200.7 222.9)">1</text>
<text x="202.1" y="227.4" transform="rotate(-90 202.1 227.4)">1</text>
<text x="211.3" y="222.9" transform="rotate(-90 211.3 222.9)">2</text>
<text x="212.7" y="227.4" transform="rotate(-90 212.7 227.4)">2</text>
<text x="223.7" y="222.9" transform="rotate(-90 223.7 222.9)">3</text>
<text x="225.1" y="227.4" transform="rotate(-90 225.1 227.4)">3</text>
<text x="56.1" y="235.2" transform="rotate(-90 56.1 235.2)">1</text>
<text x="57.5" y="239.7" transform="rotate(-90 57.5 239.7)">1</text>
<text x="66.7" y="235.2" transform="rotate(-90 66.7 235.2)">2</text>
<text x="68.1" y="239.7" transform="rotate(-90 68.1 239.7)">2</text>
<text x="79" y="235.2" transform="rotate(-90 79 235.2)">3</text>
<text x="80.4" y="239.7" transform="rotate(-90 80.4 239.7)">3</text>
<text x="202.1" y="238.1" transform="rotate(-90 202.1 238.1)">4</text>
<text x="200.7" y="242.5" transform="rotate(-90 200.7 242.5)">4</text>
<text x="57.5" y="250.4" transform="rotate(-90 57.5 250.4)">4</text>
<text x="56.1" y="254.9" transform="rotate(-90 56.1 254.9)">4</text>
</g>
<g font-size="3.2" fill="#000080">
<text x="87.6" y="30.6">WJ500V-5.08-2P-14-00A</text>
<text x="87.6" y="33.8">OUT7</text>
<text x="157.9" y="35.3">R10</text>
<text x="177.8" y="33.4">U4</text>
<text x="195.2" y="33.4">OUT1</text>
<text x="36.9" y="40.6">D2</text>
<text x="81.5" y="40.6">RLY1</text>
<text x="155.2" y="38.4">680</text>
<text x="170.6" y="37.1">BPC-817S/A</text>
<text x="195.2" y="36.6">WJ500V-5.08-2P-14-00A</text>
<text x="23.6" y="43.8">M7_C95872</text>
<text x="81.5" y="43.6">G5NB-1A-E-DC5V</text>
<text x="149.6" y="46.1">R11</text>
<text x="251.4" y="47.6">R19</text>
<text x="271.5" y="47.6">U9</text>
<text x="330.7" y="47.6">R20</text>
<text x="349.1" y="47.6">U10</text>
<text x="149.6" y="49.3">22k</text>
<text x="167.2" y="52.9">Q4</text>
<text x="248.9" y="50.8">47k</text>
<text x="264.7" y="51.2">BPC-817S/A</text>
<text x="328.3" y="50.8">47k</text>
<text x="344.1" y="51.2">BPC-817S/A</text>
<text x="40.2" y="58.1">4.7k</text>
<text x="40.2" y="54.9">R28</text>
<text x="124.7" y="60">LED_OUT1</text>
<text x="167.2" y="56.1">MMBT3904-C20526</text>
<text x="57.9" y="64.9">MMBT3904-C20526</text>
<text x="57.9" y="61.8">Q10</text>
<text x="117.3" y="63.2">17-21SUYC/TR8</text>
<text x="288.7" y="65.9">WJ500V-5.08-2P-14-00A</text>
<text x="368" y="65.9">WJ500V-5.08-2P-14-00A</text>
<text x="15.3" y="68.8">LED_OUT7</text>
<text x="288.7" y="69.1">IN1</text>
<text x="368" y="69.1">IN3</text>
<text x="7.9" y="72">17-21SUYC/TR8</text>
<text x="146.8" y="77.2">10k</text>
<text x="146.8" y="74">R36</text>
<text x="37.4" y="82.8">R32</text>
<text x="37.4" y="86">10k</text>
<text x="155.2" y="89.6">680</text>
<text x="157.9" y="86.5">R15</text>
<text x="170.6" y="88.2">BPC-817S/A</text>
<text x="177.8" y="84.6">U5</text>
<text x="195.2" y="87.8">WJ500V-5.08-2P-14-00A</text>
<text x="195.2" y="84.6">OUT2</text>
<text x="251.4" y="88.2">R18</text>
<text x="271.5" y="88.1">U8</text>
<text x="330.7" y="88.2">R21</text>
<text x="349.1" y="88.1">U11</text>
<text x="248.9" y="91.4">47k</text>
<text x="264.7" y="91.8">BPC-817S/A</text>
<text x="328.3" y="91.4">47k</text>
<text x="344.1" y="91.8">BPC-817S/A</text>
<text x="87.6" y="99.4">WJ500V-5.08-2P-14-00A</text>
<text x="149.6" y="100.5">22k</text>
<text x="149.6" y="97.3">R14</text>
<text x="87.6" y="102.6">OUT8</text>
<text x="167.2" y="107.3">MMBT3904-C20526</text>
<text x="167.2" y="104.1">Q5</text>
<text x="288.7" y="106.5">WJ500V-5.08-2P-14-00A</text>
<text x="368" y="106.5">WJ500V-5.08-2P-14-00A</text>
<text x="23.6" y="112.6">M7_C95872</text>
<text x="36.9" y="109.4">D3</text>
<text x="81.5" y="112.3">G5NB-1A-E-DC5V</text>
<text x="81.5" y="109.4">RLY2</text>
<text x="124.7" y="111.1">LED_OUT2</text>
<text x="288.7" y="109.7">IN2</text>
<text x="368" y="109.7">IN4</text>
<text x="117.3" y="114.4">17-21SUYC/TR8</text>
<text x="40.2" y="123.7">R29</text>
<text x="146.8" y="125.2">R37</text>
<text x="40.2" y="126.9">4.7k</text>
<text x="57.9" y="130.5">Q11</text>
<text x="146.8" y="128.3">10k</text>
<text x="15.3" y="137.6">LED_OUT8</text>
<text x="57.9" y="133.7">MMBT3904-C20526</text>
<text x="7.9" y="140.8">17-21SUYC/TR8</text>
<text x="89.4" y="148.1">OUT9</text>
<text x="37.4" y="154.8">10k</text>
<text x="37.4" y="151.6">R33</text>
<text x="89.4" y="151.3">WJ500V-5.08-2P-14-00A</text>
<text x="204" y="152.3">WJ500V-5.08-2P-14-00A</text>
<text x="204" y="155.5">OUT3</text>
<text x="352.6" y="153.5">D10</text>
<text x="353.1" y="156.4">M7_C95872</text>
<text x="140" y="165.5">M7_C95872</text>
<text x="153.3" y="162.3">D7</text>
<text x="197.9" y="165.3">G5NB-1A-E-DC5V</text>
<text x="197.9" y="162.3">RLY5</text>
<text x="376.9" y="170">WJ500V-5.08-2P-14-00A</text>
<text x="376.9" y="173.2">OUT5</text>
<text x="23.6" y="179.6">M7_C95872</text>
<text x="36.9" y="176.4">D4</text>
<text x="81.5" y="179.4">G5NB-1A-E-DC5V</text>
<text x="81.5" y="176.4">RLY4</text>
<text x="156.6" y="179.8">4.7k</text>
<text x="156.6" y="176.6">R16</text>
<text x="293.5" y="179.6">M7_C95872</text>
<text x="306.7" y="176.4">D9</text>
<text x="351.4" y="179.4">G5NB-1A-E-DC5V</text>
<text x="351.4" y="176.4">RLY7</text>
<text x="174.3" y="183.5">Q6</text>
<text x="40.2" y="190.7">R31</text>
<text x="131.8" y="190.5">LED_OUT3</text>
<text x="174.3" y="186.6">MMBT3904-C20526</text>
<text x="310.1" y="190.7">R24</text>
<text x="40.2" y="194">4.7k</text>
<text x="57.9" y="197.6">Q13</text>
<text x="124.3" y="193.7">17-21SUYC/TR8</text>
<text x="310.1" y="194">4.7k</text>
<text x="327.7" y="197.6">Q8</text>
<text x="57.9" y="200.7">MMBT3904-C20526</text>
<text x="327.7" y="200.7">MMBT3904-C20526</text>
<text x="7.9" y="207.8">17-21SUYC/TR8</text>
<text x="15.3" y="204.6">LED_OUT9</text>
<text x="153.8" y="207.7">10k</text>
<text x="153.8" y="204.5">R17</text>
<text x="232.2" y="207.7">WJ500V-5.08-2P-14-00A</text>
<text x="232.2" y="204.5">OUT4</text>
<text x="277.8" y="207.8">17-21SUYC/TR8</text>
<text x="285.2" y="204.6">LED_OUT5</text>
<text x="92.9" y="215.1">OUT10</text>
<text x="37.4" y="221.8">10k</text>
<text x="37.4" y="218.7">R34</text>
<text x="92.9" y="218.3">WJ500V-5.08-2P-14-00A</text>
<text x="307.3" y="221.8">10k</text>
<text x="307.3" y="218.7">R25</text>
<text x="181.5" y="232.8">D8</text>
<text x="226.1" y="232.9">RLY6</text>
<text x="168.3" y="236.1">M7_C95872</text>
<text x="226.1" y="235.8">G5NB-1A-E-DC5V</text>
<text x="36.9" y="245.2">D5</text>
<text x="81.5" y="245.2">RLY3</text>
<text x="23.6" y="248.4">M7_C95872</text>
<text x="81.5" y="248.2">G5NB-1A-E-DC5V</text>
<text x="184.9" y="250.4">4.7k</text>
<text x="184.9" y="247.2">R22</text>
<text x="202.5" y="257.2">MMBT3904-C20526</text>
<text x="202.5" y="254">Q7</text>
<text x="40.2" y="262.7">4.7k</text>
<text x="40.2" y="259.5">R30</text>
<text x="160" y="261.1">LED_OUT4</text>
<text x="57.9" y="269.5">MMBT3904-C20526</text>
<text x="57.9" y="266.4">Q12</text>
<text x="152.6" y="264.3">17-21SUYC/TR8</text>
<text x="13.6" y="273.4">LED_OUT10</text>
<text x="182" y="275.1">R23</text>
<text x="7.9" y="276.6">17-21SUYC/TR8</text>
<text x="182" y="278.3">10k</text>
<text x="37.4" y="287.4">R35</text>
<text x="37.4" y="290.6">10k</text>
</g>
</svg>
